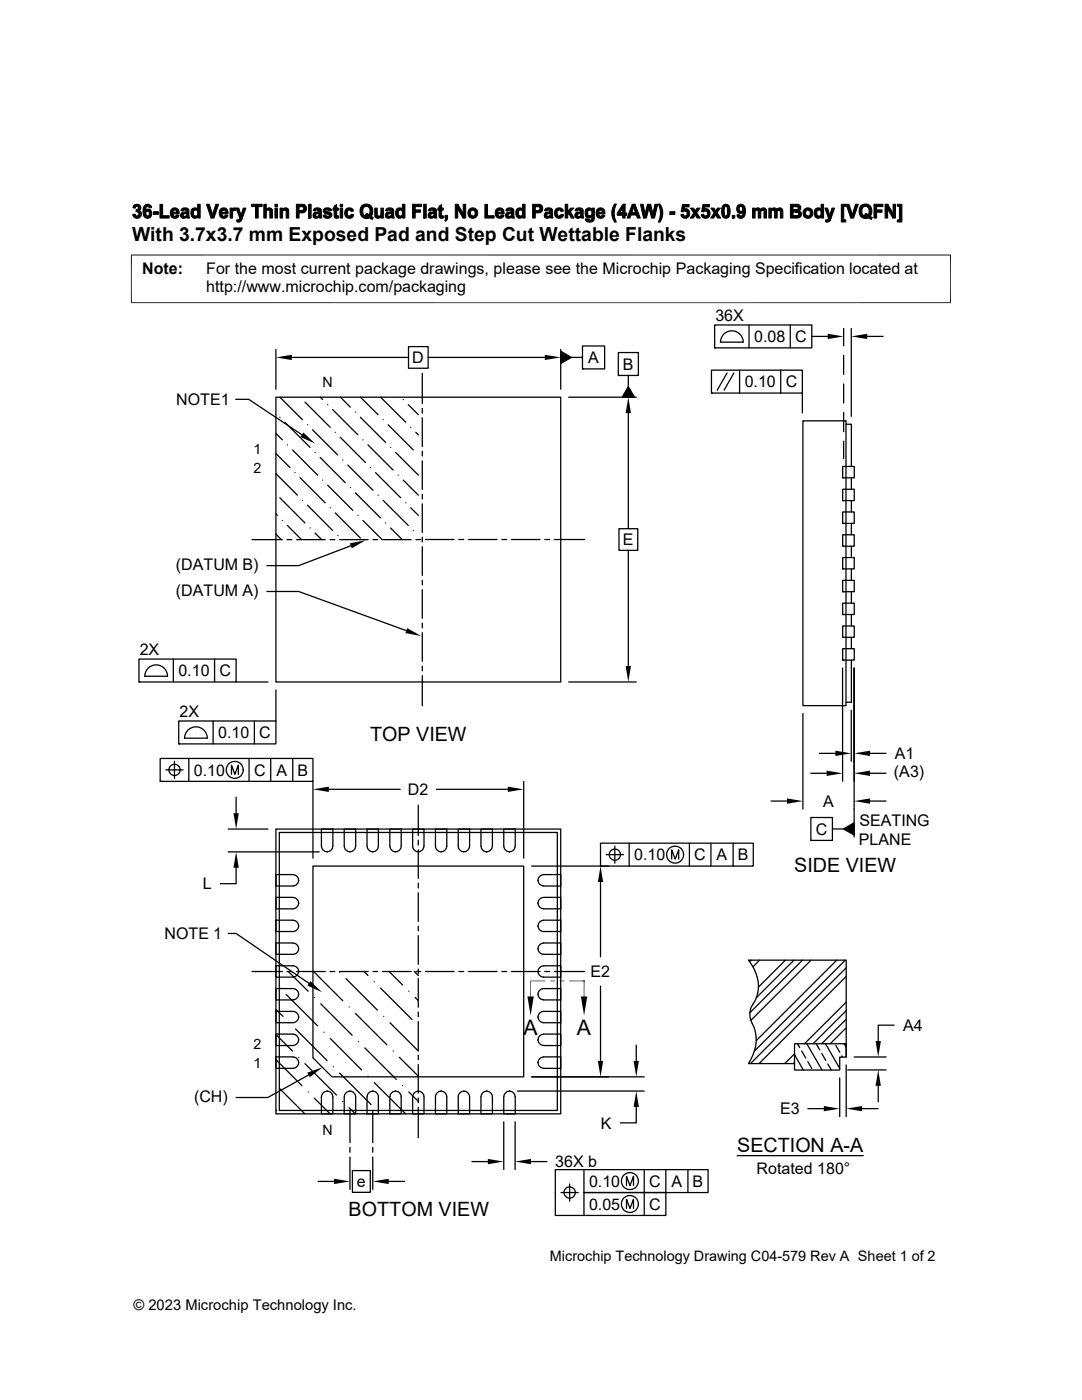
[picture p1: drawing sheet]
<svg xmlns="http://www.w3.org/2000/svg" width="216mm" height="279mm" viewBox="0 0 216 279" stroke-linecap="round" stroke-linejoin="round" font-family="sans-serif">
<g fill="none" stroke="#000" stroke-width=".25">
<path d="M47 79.7h2.6l10.6 7.1M55.1 79.3h56.8v56.8h-56.8zM55.1 69.7v8M55.9 79.3l4.4 4.5M58.2 71.3h23.3M63.9 79.3l.5 .4M67.9 79.3l2 2M71.9 79.3l3.5 3.5M75.9 79.3l5.1 5M80.5 79.7h.1M81.5 69.2h3.9v4.3h-3.9zM84.3 74.5v6"/>
<path d="M85.4 71.3h23.3M111.9 70.1l2.1 1.2-2.1 1.2zM111.9 69.7v8M113.5 79.3h13.5M114 71.3h2.2M116.2 69h4.4v4.6h-4.4zM116.2 73.6h.1M123.4 70.4h4v4.5h-4zM123.4 74.9h.1M125.4 77.2l1.2 2.1h-2.4zM125.4 74.9v2.3M142 73.9h18.1v4.5h-18.1z"/>
<path d="M142 78.4h.1M142.6 64.9h19.4v4.5h-19.4zM142.6 69.4h.1M144.5 66.6a2.27 2.27 0 0 1 2.5-.4 2.27 2.27 0 0 1 1.3 2.1h-4.5l.2-.9zM145.1 74.4l-2 3.5M146.4 74.4l-1.9 3.5M147.6 73.9v4.5M149.5 64.9v4.5M155.8 73.9v4.5M157.7 64.9v4.5M160.1 78.4v4M162 67.1h3.2"/>
<path d="M168.3 65.6v3.4M168.3 70.9v3.8M168.3 76.6v3.8M169.9 65.6v17.5M173 67.1h3.2M55.1 86.5l1.2 1.3M55.1 90.5l2.7 2.8M55.1 94.5l4.3 4.3M55.8 83.3h.1M55.8 99.3l5.1 5.1M56.8 84.3l5.1 5M57.3 88.8h.1"/>
<path d="M58.4 89.8l5 5M58.8 94.3h.1M59.9 95.3l5 5.1M60.3 99.8h.1M60.9 80.2l5 5.1M61.4 84.8h.1M62.4 85.8l5 5M62.9 90.3h.1M63.9 91.3l5 5M64.4 95.8h.1M65.4 80.8h.1M65.4 96.8l5 5.1"/>
<path d="M66.4 81.7l5 5.1M66.9 86.3h.1M67.9 87.3l5 5M68.4 91.8h.1M69.4 92.8l5 5M69.9 97.3h.1M70.9 82.3h.1M70.9 98.3l5 5.1M71.9 83.3l5 5M72.4 87.8h.1M73.4 88.8l5 5M73.9 93.3h.1"/>
<path d="M74.9 94.3l5 5M75.4 98.8h.1M76.4 83.8h.1M76.4 99.8l5.1 5.1M77.4 84.8l5.1 5M77.9 89.3h.1M79 90.3l4.5 4.5M79.5 94.8h.1M80.5 95.8l3 3M81.5 80.8l2 2M82 85.3h.1M83 86.3l.5 .5"/>
<path d="M84.3 81.5v.9M84.3 83.4v5.7M84.3 90.1v.9M84.3 92v5.7M84.3 98.6v1M125.4 82.4v23.1M160.2 84h8.6v56.8h-8.6zM168.1 97.6h2.4v2.3h-2.4zM168.1 99.9h.1M168.1 93.1h2.4v2.3h-2.4zM168.1 95.4h.1M168.3 82.3v3.8"/>
<path d="M168.3 88.1v3.4M168.8 84.7h1.1v8.4M169.9 95.4v2.2M169.9 99.9v2.3M50.3 107.7h6M53.3 118h6.3l21.5 7.9M55.1 102.6l.2 .2M55.1 106.6l1 1.1M56.3 103.9h.1M57.3 107.7h.9M57.3 104.9l2.9 2.8M59.2 107.7h5.7"/>
<path d="M61.4 100.8l5 5.1M61.9 105.4h.1M62.9 106.4l1.3 1.3M65.8 107.7h1M65.9 101.3h.1M66.9 102.4l5 5M67.4 106.9h.1M67.8 107.7h5.7M70 108.9l-10.4 4h-6.3M71.4 102.8h.1M72.4 103.9l3.8 3.8M74.4 107.7h1"/>
<path d="M76.3 107.7h5.7M76.9 104.4h.1M77.9 105.4l2.4 2.3M81 100.4h.1M82 101.3l1.5 1.5M82.5 105.9h.1M83.9 107.7h-.9M84.3 100.5v5.8M84.3 107.2v1M84.3 109.1v5.7M84.3 115.8v.9M84.3 117.7v5.7"/>
<path d="M84.9 107.7h5.7M91.6 107.7h.9M93.5 107.7h5.7M100.1 107.7h1M102 107.7h5.8M108.7 107.7h1M110.6 107.7h6M123.5 105.5h3.8v4.3h-3.8zM125.4 109.8v23.1M168.1 115.8h2.4v2.3h-2.4zM168.1 118.1h.1M168.1 111.3h2.4v2.2h-2.4z"/>
<path d="M168.1 113.5h.1M168.1 106.7h2.4v2.3h-2.4zM168.1 109h.1M168.1 102.2h2.4v2.3h-2.4zM168.1 104.5h.1M169.9 104.5v2.2M169.9 109v2.3M169.9 113.5v2.3M169.9 118.1v2.3M27.7 131.5h19.4v4.6h-19.4zM27.7 136.1h.1M29.7 133.2a2.27 2.27 0 0 1 2.4-.3 2.27 2.27 0 0 1 1.3 2.1h-4.5l.2-1z"/>
<path d="M34.6 131.5v4.6M42.8 131.5v4.6M47.1 136.1h6.4M55.1 137.7v6.2M84.3 124.4v.9M84.3 126.3v5.7M84.3 132.9v1M84.3 134.8v6.1M113.5 136.1h13.5M168.1 133.3v22.6M168.1 129.5h2.4v2.2h-2.4zM168.1 131.7h.1"/>
<path d="M168.1 124.9h2.4v2.3h-2.4zM168.1 127.2h.1M168.1 120.4h2.4v2.2h-2.4zM168.1 122.6h.1M169.9 122.6v2.3M169.9 127.2v2.3M169.9 131.7v8.4h-1.1M170.4 133.3v33.7M32 151.4h30.4v4.5h-30.4zM32 155.9h.1M33.1 153.6h3.4M34.8 151.9v3.5"/>
<path d="M35.7 143.9h19.4v4.6h-19.4zM35.7 148.5h.1M37.7 151.4v4.5M41.4 147.3a2.26 2.26 0 0 0-2.3-2.2 2.26 2.26 0 0 0-2.3 2.2h4.6M42.5 143.9v4.6M46.2 154.5v-1.8l.7 1.8 .7-1.8v1.8M47.1 159.1v3.2M49.7 151.4v4.5M50.8 143.9v4.6M54 151.4v4.5M58.4 151.4v4.5M62.4 155.9v15.4"/>
<path d="M65.6 157.5h14.3M87.1 157.5h14.2M104.5 155.9v15.4M153.9 159.9h3.1M160.2 142.4v19.1M161.8 154.3h3.2M163.5 150.3h3.2M169.9 141.7v10.2M173.6 159.9h3.2M173.6 154.3h3.2M173.6 150.3h3.2M45.5 170h18.2"/>
<path d="M45.5 165.5h8M47.1 173.2v3.2h-3.2M55.1 165.5h56.8v56.8h-56.8zM55.7 166.1h55.5v55.5h-55.5zM58.5 179.1a1.16 1.16 0 0 1 1.1 1.1M58.5 179.1h-3.4v2.3h3.4a1.16 1.16 0 0 0 1.1-1.2M59.6 175.7a1.16 1.16 0 0 0-1.1-1.1l-3.4-.1v2.3h3.4M59.6 175.7h.1M59.6 175.7a1.16 1.16 0 0 1-1.1 1.1M62.4 172.8h42.1v42.1h-38.3l-3.8-3.8zM64.1 165.5h2.3v3.4a1.13 1.13 0 0 1-1.1 1.1 1.13 1.13 0 0 1-1.2-1.1zM65.3 170h.1"/>
<path d="M69.8 170h.1M71 168.9a1.16 1.16 0 0 1-1.2 1.1M71 168.9v-3.4h-2.3v3.4a1.16 1.16 0 0 0 1.1 1.1M73.2 168.9v-3.4h2.3v3.4a1.16 1.16 0 0 1-1.1 1.1M73.3 168.9a1.16 1.16 0 0 0 1.1 1.1M74.4 170h.1M77.8 168.9v-3.4h2.3v3.4a1.16 1.16 0 0 1-1.2 1.1M77.8 168.9a1.16 1.16 0 0 0 1.1 1.1M78.9 170h.1M82.3 165.5h2.3v3.4a1.12 1.12 0 0 1-1.1 1.1 1.12 1.12 0 0 1-1.2-1.1zM83.5 170h.1M83.5 160.7v6"/>
<path d="M83.5 167.7v.9M83.5 169.6v5.7M83.5 176.3v.9M83.5 178.2v5.7M86.9 165.5h2.3l-.1 3.4a1.12 1.12 0 0 1-1.1 1.1 1.12 1.12 0 0 1-1.1-1.1zM88 170h.1M91.4 165.5h2.3v3.4a1.12 1.12 0 0 1-1.1 1.1 1.12 1.12 0 0 1-1.2-1.1zM92.6 170h.1M97.1 170h.1M98.2 168.9a1.16 1.16 0 0 1-1.1 1.1M98.3 168.9v-3.4h-2.3v3.4a1.16 1.16 0 0 0 1.1 1.1M101.7 170h.1"/>
<path d="M102.8 168.9a1.16 1.16 0 0 1-1.1 1.1M102.8 168.9v-3.4h-2.3v3.4a1.16 1.16 0 0 0 1.2 1.1M106.1 172.8h15.3M107.4 175.7a1.16 1.16 0 0 1 1.1-1.1l3.4-.1v2.3h-3.4M107.4 175.7a1.16 1.16 0 0 0 1.1 1.1M107.4 175.7h.1M108.5 179.1h3.4v2.3h-3.4a1.16 1.16 0 0 1-1.1-1.2M108.5 179.1a1.16 1.16 0 0 0-1.1 1.1M119.8 168.3h30.5v4.5h-30.5zM119.8 172.8h.1M119.8 176v14.9M121 170.6h3.4"/>
<path d="M122.7 168.8v3.5M125.5 168.3v4.5M134 171.4v-1.8l.7 1.8 .7-1.8v1.8M137.6 168.3v4.5M141.9 168.3v4.5M146.3 168.3v4.5M161.8 163.2h4.3v4.5h-4.3zM161.8 167.7h.1M166.1 165.4h2.2M168.3 165.4l2.1-1.2v2.4zM45.5 186.3h1.6l14.5 9.9M50.3 193.9h6"/>
<path d="M55.1 188.2h3.4a1.12 1.12 0 0 1 1.1 1.1 1.12 1.12 0 0 1-1.1 1.2h-3.4zM55.1 192.7h3.4a1.13 1.13 0 0 1 1.1 1.2 1.13 1.13 0 0 1-1.1 1.1h-3.4zM55.1 197.3h3.4a1.13 1.13 0 0 1 1.1 1.1 1.13 1.13 0 0 1-1.1 1.2h-3.4zM55.8 197.2h.1M57.1 198.5l6.3 6.2M57.3 193.9h.9M57.5 193.9l4 3.9M58.5 183.7a1.16 1.16 0 0 1 1.1 1.1M58.5 183.6h-3.4v2.3h3.4a1.16 1.16 0 0 0 1.1-1.1M59.2 193.9h5.7M59.6 198.4h.1M59.6 189.3h.1"/>
<path d="M59.6 184.8h.1M59.6 180.2h.1M59.6 193.9h.1M62.6 193.9l5.8 5.8M62.7 199.1h.1M65.8 193.9h1M67.8 193.9h5.7M67.8 194.1h.1M69 195.3l6.3 6.3M72.6 193.9l.8 .8M74.4 193.9h1M74.7 195.9h.1"/>
<path d="M75.9 197.2l6.3 6.3M76.3 193.9h5.7M77.6 193.9l2.7 2.7M81.6 197.8h.1M82.7 193.9l.8 .8M82.8 199.1l.7 .6M83 193.9h.9M83.5 184.8v1M83.5 186.7v5.7M83.5 193.4v1M83.5 195.3v5.7M84.9 193.9h5.7"/>
<path d="M91.6 193.9h.9M93.5 193.9h5.7M100.1 193.9h1M102 193.9h5.8M107.4 198.4h.1M107.4 189.3h.1M107.4 184.8h.1M107.4 180.2h.1M107.7 197.6l.8-.3h3.4v2.3l-3.4-.1a1.11 1.11 0 0 1-1.1-.7 1.11 1.11 0 0 1 .3-1.2zM107.7 193.1l.8-.4h3.4v2.3h-3.4a1.11 1.11 0 0 1-1.1-.7 1.11 1.11 0 0 1 .3-1.2zM107.7 188.6l.8-.4h3.4v2.3h-3.4a1.11 1.11 0 0 1-1.1-.7 1.11 1.11 0 0 1 .3-1.2zM108.5 183.6h3.4v2.3h-3.4a1.16 1.16 0 0 1-1.1-1.1"/>
<path d="M108.5 183.7a1.16 1.16 0 0 0-1.1 1.1M108.7 193.9h1M110.6 193.9h6M116.5 195.8h.1M119.8 196.8v14.9M149.9 191.6l-.3 .3M151.6 191.6l-1.4 1.4M156.7 191.6l-5.4 5.4M158.4 191.6l-7.5 7.5M160.1 191.6l-10.5 10.5M161.8 191.6l-12 12M167 191.6l-16.1 16.1"/>
<path d="M168.7 191.6l-18.2 18.2M168.8 194.9l-17.3 17.4M168.8 193.1l-19 19.2M55.1 211.5l5.1 5.2M55.1 201.4l1.4 1.4M55.1 206.5l3.3 3.3M55.8 217.3l5 5M57.7 204.1h.1M58.5 210.9a1.16 1.16 0 0 1 1.1 1.2M58.5 210.9h-3.4v2.3h3.4a1.16 1.16 0 0 0 1.1-1.1M59 205.4l6.3 6.2M59.6 203a1.16 1.16 0 0 0-1.1-1.2h-3.4v2.3h3.4"/>
<path d="M59.6 207.5a1.16 1.16 0 0 0-1.1-1.1h-3.4v2.3h3.4M59.6 212.1h.1M59.6 207.5h.1M59.6 203h.1M59.6 203a1.16 1.16 0 0 1-1.1 1.1M59.6 207.5a1.16 1.16 0 0 1-1.1 1.1M59.6 211h.1M60.9 212.3l6.2 6.2M61.5 217.9h.1M61.6 214.5l-8.2 4.5h-6.3M62.7 219.2l3.2 3.1M64 200.3l6.3 6.3"/>
<path d="M64.5 218.1a1.13 1.13 0 0 1 1.2-.2 1.13 1.13 0 0 1 .7 1v3.4h-2.3l.1-3.4zM64.6 206h.1M65.3 217.8h.1M65.9 207.2l6.3 6.3M66.5 212.9h.1M67.8 214.2l6.2 6.2M68.4 219.8h.1M69.7 201h.1M69.8 217.8a1.16 1.16 0 0 1 1.2 1.1M69.8 217.8a1.16 1.16 0 0 0-1.1 1.1v3.4h2.3v-3.4M69.8 217.8h.1M70.9 202.2l6.3 6.3"/>
<path d="M71.5 207.9h.1M72.8 209.1l6.3 6.3M73.4 214.8h.1M74.4 217.8a1.16 1.16 0 0 0-1.1 1.1M74.4 217.8h.1M74.4 217.8a1.16 1.16 0 0 1 1.1 1.1v3.4h-2.3v-3.4M74.7 216l6.2 6.3M76.6 202.8h.1M77.8 204.1l5.7 5.7M78.4 209.8h.1M78.9 217.8a1.16 1.16 0 0 1 1.2 1.1v3.4h-2.3v-3.4M78.9 217.8a1.16 1.16 0 0 0-1.1 1.1"/>
<path d="M78.9 217.8h.1M79.7 211l3.8 3.8M80.3 216.7h.1M81.6 217.9l1.9 1.9M82.7 218.1a1.11 1.11 0 0 1 1.2-.2 1.11 1.11 0 0 1 .7 1v3.4h-2.3l.1-3.4zM83.5 202v.9M83.5 203.9v5.7M83.5 210.5v1M83.5 212.4v5.8M83.5 219.1v1M83.5 217.8h.1M87.2 218.1a1.13 1.13 0 0 1 1.3-.2 1.13 1.13 0 0 1 .7 1v3.4h-2.3v-3.4z"/>
<path d="M88 217.8h.1M91.8 218.1a1.13 1.13 0 0 1 1.2-.2 1.13 1.13 0 0 1 .7 1v3.4h-2.3v-3.4zM92.6 217.8h.1M97.1 217.8a1.16 1.16 0 0 1 1.1 1.1M97.1 217.8a1.16 1.16 0 0 0-1.1 1.1v3.4h2.3v-3.4M97.1 217.8h.1M101.7 217.8a1.16 1.16 0 0 1 1.1 1.1M101.7 217.8a1.16 1.16 0 0 0-1.2 1.1v3.4h2.3v-3.4M101.7 217.8h.1M103.3 217.7h25.2M106.1 214.9h22.4M107.4 207.5a1.16 1.16 0 0 1 1.1-1.1h3.4v2.3h-3.4"/>
<path d="M107.4 203a1.16 1.16 0 0 1 1.1-1.2h3.4v2.3h-3.4M107.4 207.5a1.16 1.16 0 0 0 1.1 1.1M107.4 203a1.16 1.16 0 0 0 1.1 1.1M107.4 212.1h.1M107.4 207.5h.1M107.4 203h.1M108.5 210.9h3.4v2.3h-3.4a1.16 1.16 0 0 1-1.1-1.1M108.5 210.9a1.16 1.16 0 0 0-1.1 1.2M127 208.6v3.1M150.2 200.4a6.9 6.9 0 0 0-.3-8l-.5-.8h19.4v19.4M150.2 200.4a3.9 3.9 0 0 0 .2 4.5 7.7 7.7 0 0 1-1 7.4h9.1M158.5 208.3h10.3v2.7h-1.2v2.6h-9.1z"/>
<path d="M158.5 210.5l1.8 3.1M158.5 212l-.2 .3M158.5 210.3l-1.9 2M159.1 208.3l.5 .8M160 209.8l.8 1.4M161 208.3l3 5.3M161.2 211.9l.8 1.4M162.9 208.3l.7 1.3M164 210.2l.8 1.4M164.7 208.3l2.9 4.9M165.2 212.3l.7 1.3M166.8 208.6l.8 1.4"/>
<path d="M167.6 215.1v7.7M168 210.7l.1 .3M168.4 208.3l.4 .7M168.8 205.1l-3.1 3.2M168.8 203.4l-4.8 4.9M168.8 201.7l-6.6 6.6M168.8 212.5v10.3M168.8 200l-8.3 8.3M169.1 213.5h7.7M170.4 210.9h6.4M175.2 216.7v3.2M178.4 204.6h-3.2v3.2"/>
<path d="M55.1 221.5l.1 .2M63.5 235.8h3.2M69.7 221.1l1.2 1.2M69.8 221.6v6.4M69.8 229v1M69.8 230.9v6.5M70.3 233.6h3.6v4.4h-3.6zM74.4 221.6v6.4M74.4 229v1M74.4 230.9v6.5M75.3 221.7h.1M77.6 235.8h3.1"/>
<path d="M83.5 221v6.1M94.2 231.8h3.1M100.5 223.9v9.5M102.8 223.9v9.5M106 231.8h3.1M112 238h3.4M113.7 236.3v3.4M116.5 233.4v4.6h16.4v4.6h-22.1v-9.2h30.5v4.6h-24.8v4.6M125 236.6v-1.8l.7 1.8 .7-1.8v1.8M127 220.9v3.2h-3.2M128.5 233.4v9.2M132.9 233.4v4.6"/>
<path d="M137.3 233.4v4.6M147.1 230.6h25.2M161.2 221.3h3.2M172 221.3h3.2M125 241.2v-1.9l.7 1.9 .7-1.9v1.9"/>
<circle cx="34.8" cy="153.6" r="1.12"/>
<circle cx="46.8" cy="153.7" r="1.69"/>
<circle cx="122.7" cy="170.6" r="1.12"/>
<circle cx="134.7" cy="170.6" r="1.69"/>
<circle cx="113.7" cy="238" r="1.13"/>
<circle cx="125.7" cy="235.7" r="1.69"/>
<circle cx="125.7" cy="240.3" r="1.69"/>
</g>
<g fill="#000">
<path d="M55.1 71.3l3.1-.5v1.1zM108.7 70.8l3.2 .5-3.2 .6zM111.9 70.1l2.1 1.2-2.1 1.2zM125.4 77.2l1.2 2.1h-2.4zM165.2 66.6l3.1 .5-3.1 .6zM169.9 67.1l3.1-.5v1.1zM60.5 86.3l2.4 2.2-3-1.3zM125.4 79.3l.5 3.1h-1.1zM69.8 108.4l3.2-.6-2.8 1.6zM81.3 125.3l2.8 1.6-3.2-.6zM124.8 132.9h1.1l-.5 3.2zM62.4 157.5l3.2-.5v1.1z"/>
<path d="M101.3 157l3.2 .5-3.2 .6zM157 159.3l3.2 .6-3.2 .5zM165 153.8l3.1 .5-3.1 .6zM166.7 149.8l3.2 .5-3.2 .6zM170.4 159.9l3.2-.6v1.1zM170.4 154.3l3.2-.5v1.1zM170.4 150.3l3.2-.5v1.1zM46.6 162.3h1l-.5 3.2zM47.1 170l.5 3.2h-1zM119.8 172.8l.6 3.2h-1.1zM168.3 165.4l2.1-1.2v2.4zM62 195.8l2.3 2.2-3-1.3z"/>
<path d="M109.8 195.7h.9l-.9 .1zM109.8 195.8l.9-.1v.1zM111.7 195.7h.9l-.9 .1zM111.7 195.8l.9-.1v.1zM115.9 198.9h1.3l-.7 3.8zM61.3 214.1l3-1.1-2.5 2zM105.2 198.9h1.3l-.6 3.8zM119.3 211.7h1.1l-.6 3.2zM126.4 211.7h1.1l-.5 3.2zM175.2 213.5l.6 3.2h-1.1zM174.7 207.8h1.1l-.6 3.1zM66.7 235.2l3.1 .6-3.1 .5z"/>
<path d="M74.4 235.8l3.2-.6v1.1zM97.3 231.3l3.2 .5-3.2 .5zM102.8 231.8l3.2-.5v1zM127 217.7l.5 3.2h-1.1zM164.4 220.7l3.2 .6-3.2 .5zM168.8 221.3l3.2-.6v1.1z"/>
</g>
<path d="M26.1 50.9h163.7M26.2 50.8v9.7M189.7 50.8v9.7M26.1 60.4h163.7M108.8 195.8h-2.9v3.1M113.6 195.8h2.9M116.5 195.7v3.2" fill="none" stroke="#000" stroke-width=".2"/>
<g fill="#000" stroke="#000" stroke-width=".2">
<path d="M26.6 41.2h.7l-.2 .1-.1 .3-.5-.1z" fill-rule="evenodd"/>
<path d="M26.5 42.8l.5-.1 .2 .4 .9 .1-.4 .3-.5 .1-.5-.3z" fill-rule="evenodd"/>
<path d="M26.8 41l.7-.2 .3 .1 .3 .4-.1 .5-.3 .2 .3 .2-.9 .1 .1-.5a.34 .34 0 0 0 .4-.2 .34 .34 0 0 0-.3-.4h-.7z" fill-rule="evenodd"/>
<path d="M27.4 42.2h.6l.2 .5-.1 .5-.8-.1a.48 .48 0 0 0 .4-.3 .48 .48 0 0 0-.2-.5z" fill-rule="evenodd"/>
<path d="M28.9 41a.81 .81 0 0 1 1.3 .1l-.8 .1-.2 .1-.1 .7h1v.1h-.7a.54 .54 0 0 0-.3 .5 .54 .54 0 0 0 .4 .5h-.8l-.1-.3v-1.1z" fill-rule="evenodd"/>
<path d="M29.1 41.9l.6-.2 .4 .3z" fill-rule="evenodd"/>
<path d="M29.4 42.1h.7a.98 .98 0 0 1-.5 1.5l-.5-.1-.4-.4h.8a.54 .54 0 0 0 .3-.5 .54 .54 0 0 0-.4-.5z" fill-rule="evenodd"/>
<path d="M29.5 41.2l.7-.1v.3l-.4 .1z" fill-rule="evenodd"/>
<path d="M30.6 42.2h1v.6h-1z" fill-rule="evenodd"/>
<path d="M31.9 40.8h.5v2.3h1.4v.4h-1.9z" fill-rule="evenodd"/>
<path d="M34.1 41.9h.8l-.3 .1-.1 .4h-.5z" fill-rule="evenodd"/>
<path d="M34.3 41.7l.4-.2a.89 .89 0 0 1 1.1 .9v.3h-1.3l.2 .4 .9 .1-.4 .3-.4 .1a.84 .84 0 0 1-.8-.8v-.4h1.3l-.3-.5h-.9z" fill-rule="evenodd"/>
<path d="M34.9 43.2l.3-.3 .5 .1-.1 .2z" fill-rule="evenodd"/>
<path d="M36.1 43.3h1.2l-.8 .3z" fill-rule="evenodd"/>
<path d="M36.2 42.6h1l-.3 .1a.28 .28 0 0 0-.4 .2 .28 .28 0 0 0 .3 .3h.9l.1 .3h-.5v-.2h-1.2l-.1-.3z" fill-rule="evenodd"/>
<path d="M36.3 41.7a.98 .98 0 0 1 1.4 .2h-.9l-.3 .2-.4-.1z" fill-rule="evenodd"/>
<path d="M36.3 42.5l.4-.1a.29 .29 0 0 0 .4-.1 .29 .29 0 0 0 0-.4h-.2h.8v1.3h-.9l.4-.2v-.4z" fill-rule="evenodd"/>
<path d="M38.2 43.2h1.3a.7 .7 0 0 1-1.3 0z" fill-rule="evenodd"/>
<path d="M38.2 41.8l.8 .1h-.2l-.2 .4 .1 .6 .3 .3h-.8a1.4 1.4 0 0 1 0-1.4z" fill-rule="evenodd"/>
<path d="M38.4 41.6l.6-.1 .4 .3h-1.1z" fill-rule="evenodd"/>
<path d="M38.3 41.8h1.1v-1h.5v2.7h-.4v-.3h-1.3l1-.1 .2-.4-.2-.8z" fill-rule="evenodd"/>
<path d="M41.2 40.8h.6l.6 2-.3 .7z" fill-rule="evenodd"/>
<path d="M43.1 40.8h.5l-.9 2.7h-.6z" fill-rule="evenodd"/>
<path d="M43.9 41.9h.7l-.2 .1-.1 .4h-.5z" fill-rule="evenodd"/>
<path d="M44.1 41.7l.4-.2a.89 .89 0 0 1 1 .9v.3h-1.2l.2 .4 .9 .1-.4 .3-.5 .1a.84 .84 0 0 1-.7-.8v-.4h1.2l-.2-.5h-.9z" fill-rule="evenodd"/>
<path d="M44.7 43.2l.3-.3 .5 .1-.1 .2z" fill-rule="evenodd"/>
<path d="M45.9 41.5h.5v.3l.3 .2-.3 .2v1.3h-.5z" fill-rule="evenodd"/>
<path d="M46.5 41.7l.2-.2 .4 .1-.1 .4-.6-.2z" fill-rule="evenodd"/>
<path d="M47.2 43.9h1l-.3 .4h-.6z" fill-rule="evenodd"/>
<path d="M47.1 41.5h.5l.8 2-.2 .4h-.8l.3-.1 .1-.3z" fill-rule="evenodd"/>
<path d="M48.5 41.5h.6l-.7 2-.3-.6z" fill-rule="evenodd"/>
<path d="M50.2 40.8h2.1v.4h-.8v2.3h-.5v-2.3h-.8z" fill-rule="evenodd"/>
<path d="M52.6 40.8h.5v1h1.2l-.8 .1-.3 .2-.1 1.4h-.5z" fill-rule="evenodd"/>
<path d="M53.2 41.7l.7-.2 .4 .3h-1.2z" fill-rule="evenodd"/>
<path d="M53.6 41.9l.7-.1 .1 1.7h-.6v-1.4z" fill-rule="evenodd"/>
<path d="M54.9 41.5h.5v2h-.5z" fill-rule="evenodd"/>
<path d="M54.9 40.8h.5v.5h-.5z" fill-rule="evenodd"/>
<path d="M55.9 41.5h.4v.3h1.3l-.9 .1-.2 .2-.1 1.4h-.5z" fill-rule="evenodd"/>
<path d="M56.5 41.7l.6-.2 .5 .3h-1.3z" fill-rule="evenodd"/>
<path d="M56.8 41.9l.8-.1v1.7h-.5v-1.4z" fill-rule="evenodd"/>
<path d="M59.1 40.8h1.4l.6 .4h-1.4v.8h1.3l-.5 .5h-.8v1h-.6z" fill-rule="evenodd"/>
<path d="M59.9 41.2l1.2 .1-.1 .7h-1.3h.5a.39 .39 0 0 0 .4-.4 .39 .39 0 0 0-.4-.4z" fill-rule="evenodd"/>
<path d="M61.6 40.8h.5v2.7h-.5z" fill-rule="evenodd"/>
<path d="M62.5 43.3h1.2l-.8 .3z" fill-rule="evenodd"/>
<path d="M62.6 42.6h1l-.3 .1a.28 .28 0 0 0-.3 .2 .28 .28 0 0 0 .2 .3h.9l.1 .3h-.5v-.2h-1.2z" fill-rule="evenodd"/>
<path d="M62.7 41.7l.5-.2a.67 .67 0 0 1 .9 .4h-.9l-.2 .2-.5-.1z" fill-rule="evenodd"/>
<path d="M62.7 42.5l.9-.3v-.2l-.3-.1h.8v1.3h-.9l.4-.2v-.4z" fill-rule="evenodd"/>
<path d="M64.5 42.9h.5v.2l.4 .1h-.9z" fill-rule="evenodd"/>
<path d="M64.6 41.7l.6-.2h.4l.4 .2 .1 .1-.9 .1-.2 .1 1.1 .5 .1 .2-.1 .5-.3 .3-.6 .1-.7-.4 1.1-.1 .1-.2-.2-.1a.8 .8 0 0 1-.9-.9z" fill-rule="evenodd"/>
<path d="M65.3 41.9l.8-.1v.2l-.4 .1z" fill-rule="evenodd"/>
<path d="M66.7 41.1l.5-.3v.7h.3v.5h-.3v1l.1 .1h-.6v-1.1h-.3v-.5h.3z" fill-rule="evenodd"/>
<path d="M66.7 43.1h.8l.1 .4h-.6z" fill-rule="evenodd"/>
<path d="M67.9 41.5h.5v2h-.5z" fill-rule="evenodd"/>
<path d="M67.9 40.8h.5v.5h-.5z" fill-rule="evenodd"/>
<path d="M68.9 41.9h.8l-.4 .3v.5l.2 .4h1l-.4 .4-.6 .1a1.12 1.12 0 0 1-.6-1.7z" fill-rule="evenodd"/>
<path d="M69.1 41.7a.94 .94 0 0 1 1.3 .1l.1 .3-.5 .1-.1-.3h-1z" fill-rule="evenodd"/>
<path d="M70.1 42.8h.5l-.1 .3h-.8l.3-.1z" fill-rule="evenodd"/>
<path d="M72.1 41.1l1 .1-.5 .2-.2 .6 .1 .8 .6 .3h-1l-.1-.2-.2-.9z" fill-rule="evenodd"/>
<path d="M72.5 43.4l1.2 .1-.8 .1z" fill-rule="evenodd"/>
<path d="M72.2 41.1a1.28 1.28 0 0 1 1.4-.3 1.28 1.28 0 0 1 .8 1.2l-.2 .9a.28 .28 0 0 0-.1 .4 .28 .28 0 0 0 .4 .1l-.2 .4-.6-.3-1.2-.1-.3-.2 1.1-.1-.3-.2h.6l.2-.6v-.6l-.3-.4z" fill-rule="evenodd"/>
<path d="M73.1 42.6l.5 .3h-.6z" fill-rule="evenodd"/>
<path d="M74.8 43.2h1.2l-.2 .3-.6 .1z" fill-rule="evenodd"/>
<path d="M74.8 41.5h.5v1.4l.3 .3h-.8z" fill-rule="evenodd"/>
<path d="M76 41.5h.5v2h-.5v-.3h-1.2h.9l.2-.2z" fill-rule="evenodd"/>
<path d="M77 43.3h1.1l-.7 .3z" fill-rule="evenodd"/>
<path d="M77 42.6h1.1l-.3 .1a.28 .28 0 0 0-.4 .2 .28 .28 0 0 0 .3 .3h.9l.1 .3h-.5l-.1-.2h-1.1z" fill-rule="evenodd"/>
<path d="M77.2 41.6a.93 .93 0 0 1 1.3 .3h-.9l-.2 .2-.5-.1z" fill-rule="evenodd"/>
<path d="M77.1 42.5l1-.3-.1-.2-.3-.1h.8l.1 1.3h-.9l.3-.2 .1-.4z" fill-rule="evenodd"/>
<path d="M79.1 43.2h1.2a.7 .7 0 0 1-1.2 0z" fill-rule="evenodd"/>
<path d="M79.1 41.8l.8 .1h-.2l-.2 .5v.5l.4 .3-.8-.1-.1-.9z" fill-rule="evenodd"/>
<path d="M79.3 41.6l.2-.1a.67 .67 0 0 1 .8 .3h-1.2z" fill-rule="evenodd"/>
<path d="M79.1 41.8h1.2v-1h.5v2.7h-.5v-.3h-1.2l1-.1 .2-.4v-.5l-.2-.3z" fill-rule="evenodd"/>
<path d="M82.3 40.8h1.8v.4h-1.3v.7h1.1v.5h-1.1v1.1h-.5z" fill-rule="evenodd"/>
<path d="M84.5 40.8h.5v2.7h-.5z" fill-rule="evenodd"/>
<path d="M85.5 43.3h1.1l-.7 .3z" fill-rule="evenodd"/>
<path d="M85.5 42.6h1.1l-.3 .1a.28 .28 0 0 0-.4 .2 .28 .28 0 0 0 .3 .3h.9l.1 .3h-.5l-.1-.2h-1.1z" fill-rule="evenodd"/>
<path d="M85.7 41.7l.4-.2a.67 .67 0 0 1 1 .4h-.9l-.3 .2-.4-.1z" fill-rule="evenodd"/>
<path d="M85.6 42.5l1-.3-.1-.2-.2-.1h.8v1.3h-.9l.4-.3v-.3z" fill-rule="evenodd"/>
<path d="M87.6 41.1l.5-.3v.7h.4v.5h-.4v1l.2 .1h-.7v-1.1h-.2v-.5h.2z" fill-rule="evenodd"/>
<path d="M87.6 43.1h.9v.4h-.6z" fill-rule="evenodd"/>
<path d="M88.8 43h.5v.7l-.4 .4-.1-.2 .2-.4h-.2z" fill-rule="evenodd"/>
<path d="M90.8 40.8h.6l-.1 2.7h-.5z" fill-rule="evenodd"/>
<path d="M91.4 40.8l1 1.8v.9l-1.1-1.8z" fill-rule="evenodd"/>
<path d="M92.4 40.8h.5v2.7h-.5z" fill-rule="evenodd"/>
<path d="M93.6 41.8l.3-.2 .6-.1 .6 .4h-.8a.64 .64 0 0 0-.4 .6 .64 .64 0 0 0 .4 .6h-.8v-.1l-.1-.6z" fill-rule="evenodd"/>
<path d="M94.3 41.9h.8l.2 .8a1.01 1.01 0 0 1-.8 .9l-.6-.1-.4-.4h.9l.3-.2 .1-.7z" fill-rule="evenodd"/>
<path d="M96.8 40.8h.5v2.3h1.3v.4h-1.8z" fill-rule="evenodd"/>
<path d="M99 41.9h.7l-.3 .2-.1 .3h-.5z" fill-rule="evenodd"/>
<path d="M99.2 41.7l.3-.2a.89 .89 0 0 1 1.1 .9v.3h-1.3l.3 .4 .9 .1-.4 .3-.5 .1a.84 .84 0 0 1-.8-.8v-.4h1.3l-.2-.5h-.9z" fill-rule="evenodd"/>
<path d="M99.7 43.2l.4-.3 .5 .1-.1 .2z" fill-rule="evenodd"/>
<path d="M100.9 43.3h1.2l-.8 .3z" fill-rule="evenodd"/>
<path d="M101 42.6h1l-.3 .1a.28 .28 0 0 0-.3 .2 .28 .28 0 0 0 .2 .3h1l.1 .3h-.5l-.1-.2h-1.2v-.3z" fill-rule="evenodd"/>
<path d="M101.1 41.7a.98 .98 0 0 1 1.4 .2h-.9l-.2 .2-.5-.1z" fill-rule="evenodd"/>
<path d="M101.1 42.5l.5-.1a.29 .29 0 0 0 .4-.1 .29 .29 0 0 0-.1-.4h-.2h.8l.1 1.3h-1l.4-.2v-.4z" fill-rule="evenodd"/>
<path d="M103.1 43.2h1.2a.69 .69 0 0 1-1.2 0z" fill-rule="evenodd"/>
<path d="M103.1 41.8l.7 .1-.3 .2-.1 .6 .2 .3 .3 .2h-.8a1.4 1.4 0 0 1 0-1.4z" fill-rule="evenodd"/>
<path d="M103.3 41.6l.6-.1 .4 .3h-1.2z" fill-rule="evenodd"/>
<path d="M103.1 41.8h1.2v-1h.5v2.7h-.5v-.3h-1.2l1-.1 .2-.4-.2-.8z" fill-rule="evenodd"/>
<path d="M106.3 40.8h1.4l.5 .4h-1.4v.8h1.4l-.5 .5h-.9v1h-.5z" fill-rule="evenodd"/>
<path d="M107.1 41.2l1.1 .1v.7h-1.4h.5a.39 .39 0 0 0 .4-.3 .39 .39 0 0 0-.3-.5z" fill-rule="evenodd"/>
<path d="M108.7 43.3h1.1l-.7 .3z" fill-rule="evenodd"/>
<path d="M108.7 42.6h1.1l-.3 .1a.28 .28 0 0 0-.4 .2 .28 .28 0 0 0 .3 .3h.9l.1 .3h-.5l-.1-.2h-1.1l-.1-.3z" fill-rule="evenodd"/>
<path d="M108.8 41.7a.98 .98 0 0 1 1.4 .2h-.9l-.2 .2-.5-.1z" fill-rule="evenodd"/>
<path d="M108.8 42.5l1-.3-.1-.2-.3-.1h.8l.1 1.3h-.9l.3-.2 .1-.4z" fill-rule="evenodd"/>
<path d="M110.8 41.9h.8l-.4 .3v.5l.1 .4h1l-.3 .4-.6 .1a1.11 1.11 0 0 1-.6-1.7z" fill-rule="evenodd"/>
<path d="M110.9 41.7a.89 .89 0 0 1 1.5 .4l-.5 .1-.3-.3h-.8z" fill-rule="evenodd"/>
<path d="M112 42.8h.4l-.1 .3h-.7h.2z" fill-rule="evenodd"/>
<path d="M112.8 40.8h.5v1.4h.5l-.5 .7v.6h-.5z" fill-rule="evenodd"/>
<path d="M113.8 42.2l.7 1.3h-.5l-.5-.9z" fill-rule="evenodd"/>
<path d="M113.9 41.5h.6l-.7 .7h-.5z" fill-rule="evenodd"/>
<path d="M114.8 43.3h1.1l-.7 .3z" fill-rule="evenodd"/>
<path d="M114.8 42.6h1.1l-.3 .1a.28 .28 0 0 0-.4 .2 .28 .28 0 0 0 .3 .3h.9l.1 .3h-.5l-.1-.2h-1.1z" fill-rule="evenodd"/>
<path d="M115 41.7a.92 .92 0 0 1 1.3 .2h-.9l-.2 .2-.5-.1z" fill-rule="evenodd"/>
<path d="M114.9 42.5l.5-.1a.29 .29 0 0 0 .4-.1 .29 .29 0 0 0 0-.4h-.3h.8l.1 1.3h-.9l.3-.2 .1-.4z" fill-rule="evenodd"/>
<path d="M116.8 43.6l.9 .3-.8 .1z" fill-rule="evenodd"/>
<path d="M116.9 41.8l.8 .1-.3 .1-.1 .4v.5l.4 .2h-.8l-.1-.9z" fill-rule="evenodd"/>
<path d="M116.9 43.2h1.2l-.5 .3h-.3z" fill-rule="evenodd"/>
<path d="M116.9 41.8l.4-.3h.4l.4 .3z" fill-rule="evenodd"/>
<path d="M116.9 41.8h1.2v-.3h.5v2.1a.69 .69 0 0 1-.7 .7h-.6l-.4-.3 1.1-.1 .1-.7-1.2-.1h.8l.3-.2 .1-.7-.3-.3z" fill-rule="evenodd"/>
<path d="M119.1 41.9h.7l-.3 .2v.3h-.5z" fill-rule="evenodd"/>
<path d="M119.3 41.7l.4-.2a.9 .9 0 0 1 1 .9v.3h-1.2l.2 .4 .9 .1-.4 .3-.5 .1a.89 .89 0 0 1-.7-.8v-.4h1.2l-.2-.5h-.9z" fill-rule="evenodd"/>
<path d="M119.9 43.2l.3-.3 .5 .1-.1 .2z" fill-rule="evenodd"/>
<path d="M122.6 40.7h.4l-.4 1.6 .1 1.2 .3 .8h-.4l-.1-.2-.4-1.2v-.9z" fill-rule="evenodd"/>
<path d="M124.3 40.7h.4l-1.1 1.8h1.5v.5h-.4v.5h-.5v-.5h-1v-.5z" fill-rule="evenodd"/>
<path d="M124.7 40.7v1.8h-1.1h.6v-.9z" fill-rule="evenodd"/>
<path d="M126.2 40.8h.5l-.6 1.6 .9 .5h-1.1l-.2 .6h-.6z" fill-rule="evenodd"/>
<path d="M126.7 40.8l1.1 2.7h-.6l-.2-.6-.9-.5h.7l-.4-1z" fill-rule="evenodd"/>
<path d="M127.8 40.8h.5l.4 1.9-.3 .8z" fill-rule="evenodd"/>
<path d="M129.2 40.8h.6l-.3 .7-.5 2h-.6z" fill-rule="evenodd"/>
<path d="M129.8 40.8l.5 1.9-.3 .8-.5-2z" fill-rule="evenodd"/>
<path d="M130.7 40.8h.5l-.6 2.7h-.6z" fill-rule="evenodd"/>
<path d="M131.3 40.7h.4l.5 1.3v1.2l-.5 1.1h-.3l.3-1 .1-.8-.1-.9z" fill-rule="evenodd"/>
<path d="M133.7 42.2h1v.6h-1z" fill-rule="evenodd"/>
<path d="M135.9 42.8h.5l.1 .3 1 .1-.4 .3-.5 .1-.5-.2z" fill-rule="evenodd"/>
<path d="M136.5 41.8h.7z" fill-rule="evenodd"/>
<path d="M136.7 42.1l.8-.1 .1 .7-.1 .5-.8-.1 .3-.1 .1-.6-.2-.2z" fill-rule="evenodd"/>
<path d="M136.2 40.8h1.3v.5h-.9l-.1 .5h.7l.3 .2-.8 .1-.4 .2-.4-.1z" fill-rule="evenodd"/>
<path d="M137.8 41.5h.6l1.3 2h-.6z" fill-rule="evenodd"/>
<path d="M138.4 42.5l.3 .4-.4 .6h-.5z" fill-rule="evenodd"/>
<path d="M139.1 41.5h.6l-.7 1-.3-.4z" fill-rule="evenodd"/>
<path d="M139.9 42.8h.5l.2 .3 .9 .1-.4 .3-.5 .1-.5-.3z" fill-rule="evenodd"/>
<path d="M140.5 41.8h.8z" fill-rule="evenodd"/>
<path d="M140.8 42.1l.7-.1 .2 .5-.2 .7-.7-.1a.55 .55 0 0 0 .4-.5 .55 .55 0 0 0-.4-.5z" fill-rule="evenodd"/>
<path d="M140.3 40.8h1.3v.5h-1l-.1 .5h.8l.2 .2-.8 .1-.3 .2-.4-.1z" fill-rule="evenodd"/>
<path d="M141.9 41.5h.6l1.3 2h-.6z" fill-rule="evenodd"/>
<path d="M142.5 42.5l.3 .4-.4 .6h-.6z" fill-rule="evenodd"/>
<path d="M143.2 41.5h.5l-.6 1-.3-.4z" fill-rule="evenodd"/>
<path d="M144.3 40.9a.78 .78 0 0 1 1.2 .3h-.7l-.2 .2v1.6l.2 .1 .7 .1-.3 .3-.5 .1a1.01 1.01 0 0 1-.7-1v-1z" fill-rule="evenodd"/>
<path d="M144.8 41.2h.7l.1 .2 .1 1-.2 .8-.7-.1 .3-.1 .1-.5-.1-.9z" fill-rule="evenodd"/>
<path d="M146.1 43h.5v.5h-.5z" fill-rule="evenodd"/>
<path d="M147.1 41.2h.7l-.2 .2-.1 .4 .1 .3 .2 .1h-.7l-.1-.4z" fill-rule="evenodd"/>
<path d="M147.2 42.3l1 .1a.65 .65 0 0 1-1-.1z" fill-rule="evenodd"/>
<path d="M147 42.9l.5-.1 .3 .3-.7 .1z" fill-rule="evenodd"/>
<path d="M147.2 41l.3-.2a.93 .93 0 0 1 1.2 1v.7l-.2 .7-.3 .3-.6 .1-.5-.4 .9-.1 .2-.7-1.1-.2h.7a.54 .54 0 0 0 .4-.5 .54 .54 0 0 0-.4-.5h-.7z" fill-rule="evenodd"/>
<path d="M150.2 41.5h.4v.3l2.3 .1h-2l-.2 .3v1.3h-.5z" fill-rule="evenodd"/>
<path d="M151 41.9h1.2l-.4 .3v1.3h-.5v-1.4z" fill-rule="evenodd"/>
<path d="M150.7 41.7l.7-.2 .3 .3h-1.1z" fill-rule="evenodd"/>
<path d="M151.8 41.7l.7-.2 .4 .3h-1.2z" fill-rule="evenodd"/>
<path d="M151 41.9h1.9l.1 1.6h-.6v-1.5z" fill-rule="evenodd"/>
<path d="M153.4 41.5h.5v.3l2.3 .1h-2l-.3 .3v1.3h-.5z" fill-rule="evenodd"/>
<path d="M154.3 41.9h1.1l-.2 .1-.1 .3v1.2h-.5l-.1-1.4z" fill-rule="evenodd"/>
<path d="M154 41.6l.6-.1 .4 .3h-1.1z" fill-rule="evenodd"/>
<path d="M155.2 41.6l.5-.1 .4 .3h-1.1z" fill-rule="evenodd"/>
<path d="M154.3 41.9h1.9v1.6h-.5v-1.2l-.1-.4z" fill-rule="evenodd"/>
<path d="M157.7 40.8h1.4l.5 .2 .1 .2h-1.5v.7h1.4l-.2 .2 .4 .2h-1.6v.8h1.6l-.2 .3-1.9 .1z" fill-rule="evenodd"/>
<path d="M158.6 41.2h1.1l-.1 .7h-1.4h.7a.33 .33 0 0 0 .4-.3 .33 .33 0 0 0-.3-.4z" fill-rule="evenodd"/>
<path d="M158.7 42.3l1.1 .1v.7h-1.6h.9a.39 .39 0 0 0 .3-.5 .39 .39 0 0 0-.6-.3z" fill-rule="evenodd"/>
<path d="M160.5 41.7l.9-.2 .6 .4-1 .1-.2 .7 .2 .4h.2h-.8a1.26 1.26 0 0 1 .1-1.4z" fill-rule="evenodd"/>
<path d="M161.2 41.9h.8l.2 .7a1.04 1.04 0 0 1-.8 1l-.7-.1-.3-.4h.9a.65 .65 0 0 0 .4-.6 .65 .65 0 0 0-.5-.6z" fill-rule="evenodd"/>
<path d="M162.6 41.8l.8 .1a.7 .7 0 0 0-.4 .6 .7 .7 0 0 0 .3 .6l-.7 .1a1.44 1.44 0 0 1 0-1.4z" fill-rule="evenodd"/>
<path d="M162.6 43.2h1.3l-.2 .2a.67 .67 0 0 1-1.1-.2z" fill-rule="evenodd"/>
<path d="M162.8 41.6l.6-.1 .4 .3h-1.1z" fill-rule="evenodd"/>
<path d="M162.7 41.8h1.1v-1h.5v2.7h-.4v-.3h-1.3l1-.1 .2-.4-.1-.7z" fill-rule="evenodd"/>
<path d="M164.7 43.9h1l-.3 .4h-.6z" fill-rule="evenodd"/>
<path d="M164.6 41.5h.5l.8 2-.2 .4h-.8l.3-.1 .1-.3z" fill-rule="evenodd"/>
<path d="M166 41.5h.5l-.6 2-.3-.6z" fill-rule="evenodd"/>
<path d="M167.9 40.8h.9v.4h-.4v2.7h.4v.4h-.9z" fill-rule="evenodd"/>
<path d="M168.8 40.8h.6l.7 2-.3 .7z" fill-rule="evenodd"/>
<path d="M170.7 40.8h.6l-1 2.7h-.5z" fill-rule="evenodd"/>
<path d="M171.7 41.1l1 .1-.5 .2-.2 .6 .1 .8 .6 .3h-1l-.1-.2-.2-.9z" fill-rule="evenodd"/>
<path d="M172.1 43.4l1.2 .1-.8 .1z" fill-rule="evenodd"/>
<path d="M171.8 41.1a1.28 1.28 0 0 1 1.4-.3 1.28 1.28 0 0 1 .8 1.2l-.2 .9a.29 .29 0 0 0-.1 .4 .29 .29 0 0 0 .4 .1l-.2 .4-.6-.3-1.2-.1-.3-.2 1.1-.1-.3-.2h.6l.2-.6v-.6l-.3-.4z" fill-rule="evenodd"/>
<path d="M172.7 42.6l.5 .3h-.6z" fill-rule="evenodd"/>
<path d="M174.4 40.8h1.8v.4h-1.3v.7h1.1v.5h-1.1v1.1h-.5z" fill-rule="evenodd"/>
<path d="M176.6 40.8h.5v2.7h-.5z" fill-rule="evenodd"/>
<path d="M177.1 40.8l1.1 1.8v.9l-1.1-1.8z" fill-rule="evenodd"/>
<path d="M178.2 40.8h.5v2.7h-.5z" fill-rule="evenodd"/>
<path d="M179 40.8h1v3.5h-1v-.4h.5v-2.7h-.5z" fill-rule="evenodd"/>
</g>
<g font-size="4.3">
<text x="104.5" y="206.5">A</text>
<text x="115.1" y="206.5">A</text>
</g>
<g font-size="3.9">
<text x="26.4" y="48.1">With 3.7x3.7 mm Exposed Pad and Step Cut Wettable Flanks</text>
<text x="73.9" y="147.8">TOP VIEW</text>
<text x="158.5" y="174">SIDE VIEW</text>
<text x="147.1" y="229.8">SECTION A-A</text>
<text x="69.6" y="242.8">BOTTOM VIEW</text>
</g>
<g font-size="3.2">
<text x="28.4" y="54.7">Note:</text>
<text x="41.1" y="58.3">http://www.microchip.com/packaging</text>
<text x="41.1" y="54.7">For the most current package drawings, please see the Microchip Packaging Specification located at</text>
<text x="142.7" y="64.1">36X</text>
<text x="150.5" y="68.3">0.08</text>
<text x="158.7" y="68.3">C</text>
<text x="82.3" y="72.5">D</text>
<text x="117.4" y="72.5">A</text>
<text x="124.3" y="73.8">B</text>
<text x="148.6" y="77.3">0.10</text>
<text x="156.8" y="77.3">C</text>
<text x="35.2" y="80.8">NOTE1</text>
<text x="35.1" y="113.7">(DATUM B)</text>
<text x="124.3" y="108.8">E</text>
<text x="35.1" y="118.9">(DATUM A)</text>
<text x="27.9" y="130.7">2X</text>
<text x="35.6" y="134.9">0.10</text>
<text x="43.8" y="135">C</text>
<text x="35.8" y="143.1">2X</text>
<text x="43.5" y="147.3">0.10</text>
<text x="51.7" y="147.3">C</text>
<text x="38.7" y="154.8">0.10</text>
<text x="50.7" y="154.8">C</text>
<text x="55.2" y="154.8">A</text>
<text x="59.3" y="154.8">B</text>
<text x="178.4" y="155.1">(A3)</text>
<text x="178.6" y="151.5">A1</text>
<text x="81.4" y="158.7">D2</text>
<text x="164.3" y="161">A</text>
<text x="162.8" y="166.6">C</text>
<text x="171.5" y="164.9">SEATING</text>
<text x="126.6" y="171.7">0.10</text>
<text x="138.5" y="171.7">C</text>
<text x="143" y="171.7">A</text>
<text x="147.2" y="171.7">B</text>
<text x="171.4" y="168.7">PLANE</text>
<text x="40.5" y="177.5">L</text>
<text x="32.8" y="187.4">NOTE 1</text>
<text x="117.8" y="195">E2</text>
<text x="180.2" y="205.7">A4</text>
<text x="38.7" y="219.8">(CH)</text>
<text x="119.9" y="225.2">K</text>
<text x="155.7" y="222.4">E3</text>
<text x="110.8" y="232.9">36X b</text>
<text x="71.2" y="236.9">e</text>
<text x="117.5" y="236.9">0.10</text>
<text x="129.5" y="236.9">C</text>
<text x="134" y="236.9">A</text>
<text x="138.2" y="236.9">B</text>
<text x="151" y="234.2">Rotated 180°</text>
<text x="117.5" y="241.4">0.05</text>
<text x="129.5" y="241.4">C</text>
</g>
<g font-size="2.9">
<text x="109.7" y="251.7">Microchip Technology Drawing C04-579 Rev A Sheet 1 of 2</text>
<text x="26.6" y="261.3">© 2023 Microchip Technology Inc.</text>
</g>
<g font-size="2.8">
<text x="64.4" y="77.2">N</text>
<text x="50.6" y="90.6">1</text>
<text x="50.6" y="94.3">2</text>
<text x="50.6" y="209.3">2</text>
<text x="50.6" y="213">1</text>
<text x="64.4" y="226.4">N</text>
</g>
</svg>
